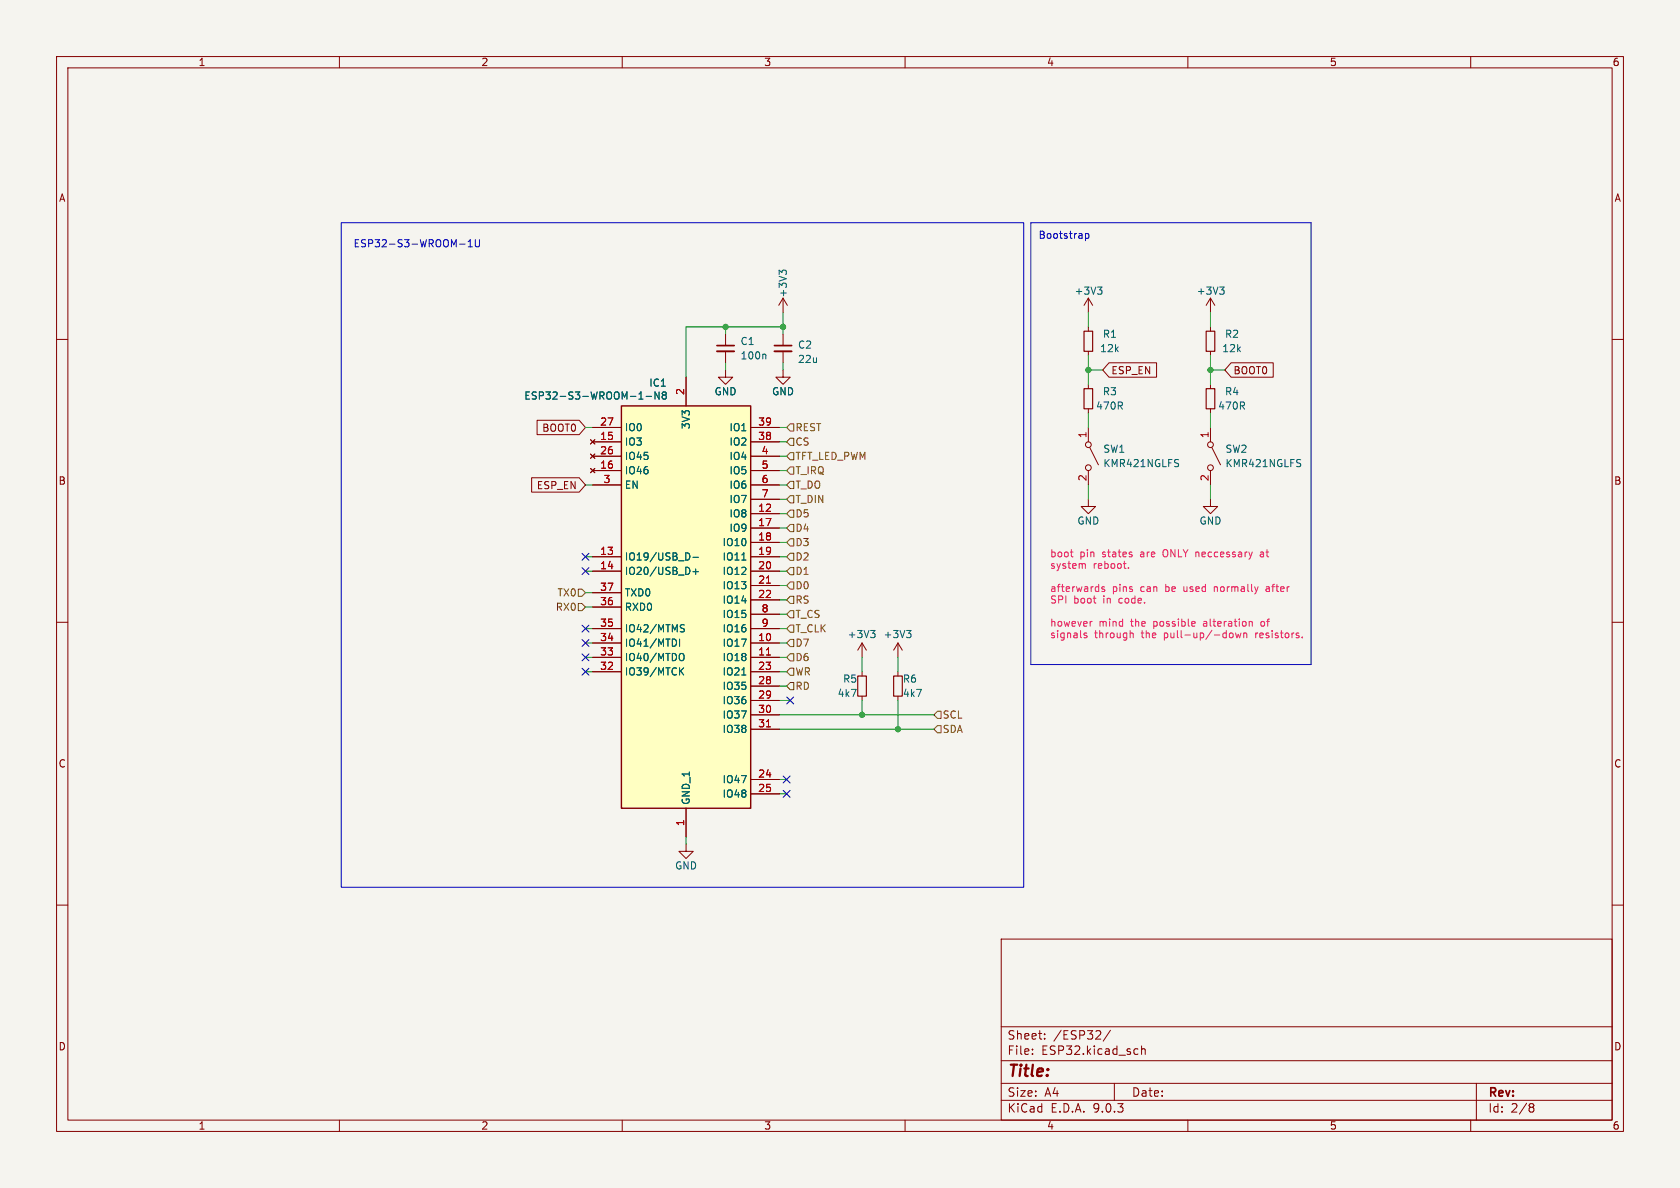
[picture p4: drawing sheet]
<svg xmlns="http://www.w3.org/2000/svg" width="297mm" height="210mm" viewBox="0 0 297 210" stroke-linecap="round" stroke-linejoin="round" font-family="sans-serif">
<path d="M0 0h297v210h-297z" fill="#f5f4ef" stroke="#f5f4ef" stroke-width=".18"/>
<g fill="none" stroke="#840000" stroke-width=".18">
<path d="M10 10h277v190h-277zM12 12h273v186h-273zM60 10v2M110 10v2M160 10v2M210 10v2M260 10v2M128.3 59.1v2M138.4 52.7v2.5M138.4 59.1v2M138.4 52.7l-.7 1.3M138.4 52.7l.8 1.3"/>
<path d="M214 57.8v.7M10 60h2M128.3 65.4v1.3h1.2l-1.2 1.2-1.3-1.2h1.3M128.3 62.1v2M138.4 65.4v1.3h1.3l-1.3 1.2-1.2-1.2h1.2M138.4 62.1v2M214 62.1v.8M214 67.9v.8M214 72.3v.7M214 75.6v2.5M214.2 79.1l1.6 3.1M285 60h2"/>
<path d="M214 83.2v2.5M10 110h2M152.4 113.7l-.8 1.2M152.4 113.7l.8 1.2M152.4 113.7v2.5M152.4 118.7v.8M285 110h2M152.4 123.1v.7M10 160h2M177 166h108v32h-108zM285 160h2M60 198v2"/>
<path d="M110 198v2M160 198v2M177 194.5h108M177 191.5h108M177 187.5h108M177 181.5h108M182.5 186.3v.1M182.5 185.5v.1M184.7 183.6v.1M184.7 182.8v.1M196.3 182.1l-1.3 2M197 191.5v3"/>
<path d="M201 185.4l.2 .1M201.2 186.3l-.2 .1M201.8 184.9v1.5M201.8 185.5l.2-.1 .4 .1 .1 .9M210 198v2M260 198v2M261 191.5v6.5M270.6 195.1l.4 .1 .2 .2-.3 .3M270.6 195.7h.3M270.9 195.7l.2 .2 .1 .4-.2 .2-.4 .1"/>
<circle cx="214" cy="78.6" r=".51"/>
<circle cx="214" cy="82.7" r=".51"/>
</g>
<path d="M126.7 61.1h3.1M136.9 61.1h3.1" fill="none" stroke="#840000" stroke-width=".3"/>
<path d="M126.7 62.1h3.1M136.9 62.1h3.1" fill="none" stroke="#840000" stroke-width=".33"/>
<path d="M138.2 48.2l-.5-.4v.7M138.2 48l.3-.2h.3l.2 .2M135.2 62.6l.2 .2v.7M229.8 81.2l.2 .1M229.8 82l.2 .1-.2 .3M153.9 111.5h.8l-.4 .4M154.5 111.9l.2 .3v.3l-.2 .2" fill="none" stroke="#006464" stroke-width=".18"/>
<path d="M213.2 58.5h1.6v3.6h-1.6zM213.2 68.7h1.6v3.6h-1.6zM151.6 119.5h1.6v3.6h-1.6z" fill="none" stroke="#840000" stroke-width=".2"/>
<path d="M109.9 71.8h22.8v71.1h-22.8z" fill="#ffffc2"/>
<path d="M109.9 71.8h22.8v71.1h-22.8z" fill="none" stroke="#840000" stroke-width=".25"/>
<g fill="none" stroke="#840000" stroke-width=".18">
<path d="M192.4 52.7v2.5M192.4 57.8v.7M192.4 52.7l-.8 1.3M192.4 52.7l.8 1.3M214 52.7l-.8 1.3M214 52.7l.8 1.3M214 52.7v2.5M95 74.3h7.4l1.1 1.3-1.1 1.2h-7.4zM104.4 77.7l.8 .8M104.8 75.6h5.1M104.8 78.1h5.1M105.2 77.7l-.8 .8"/>
<path d="M121.3 66.7v5.1M132.7 75.6h5.1M132.7 78.1h5.1M192.4 62.1v.8M192.4 67.9v.8M192.4 72.3v.7M192.4 75.6v2.5M192.7 79.1l1.5 3.1M196.1 64.1h8.4v2.6h-8.4l-1.2-1.3zM217.6 64.1h7.5v2.6h-7.5l-1.1-1.3zM94 84.5h8.4l1.1 1.2-1.1 1.3h-8.4zM104.4 80.3l.8 .7"/>
<path d="M104.4 82.8l.8 .8M104.8 80.6h5.1M104.8 83.2h5.1M104.8 85.7h5.1M104.8 98.4h5.1M105.2 80.3l-.8 .7M105.2 82.8l-.8 .8M132.7 80.6h5.1M132.7 83.2h5.1M132.7 85.7h5.1M132.7 98.4h5.1M132.7 88.3h5.1"/>
<path d="M132.7 90.8h5.1M132.7 93.3h5.1M132.7 95.9h5.1M192.4 88.3v1.2h1.3l-1.3 1.3-1.3-1.3h1.3M192.4 83.2v2.5M214 88.3v1.2h1.3l-1.3 1.3-1.3-1.3h1.3M104.8 101h5.1M104.8 104.8h5.1M104.8 107.3h5.1M104.8 111.1h5.1M104.8 113.7h5.1M104.8 116.2h5.1"/>
<path d="M104.8 118.7h5.1M132.7 101h5.1M132.7 111.1h5.1M132.7 113.7h5.1M132.7 116.2h5.1M132.7 118.7h5.1M132.7 103.5h5.1M132.7 106h5.1M132.7 108.6h5.1M158.7 113.7l-.7 1.2M158.7 113.7l.8 1.2M158.7 113.7v2.5"/>
<path d="M158.7 118.7v.8M132.7 121.3h5.1M132.7 123.8h5.1M132.7 126.4h5.1M132.7 128.9h5.1M132.7 137.8h5.1M158.7 123.1v.7M121.3 149.2v1.3h1.3l-1.3 1.3-1.3-1.3h1.3M121.3 142.9v5.1M132.7 140.3h5.1"/>
<circle cx="192.4" cy="78.6" r=".51"/>
<circle cx="192.4" cy="82.7" r=".51"/>
</g>
<g fill="none" stroke="#006464" stroke-width=".18">
<path d="M194 50.7h.8l-.4 .5M194.6 51.2l.2 .3v.3l-.2 .2M215.6 50.7h.8l-.4 .5M216.2 51.2l.2 .3v.3l-.2 .2M113 70.6h.7M114.2 70.1h1M116.5 69.3v1.3l-.7-1.3v1.3M117.3 69.8l-.2 .3v.3l.2 .2 .4-.1 .1-.2v-.2l-.3-.3M117.3 69.8l-.2-.2 .2-.3h.2l.3 .2-.3 .3M117.3 69.8h.2M121.7 97.8l.3 .5-.3 .6M122.5 98.5h1"/>
<path d="M131.1 99h.8M208.2 81.2l.2 .1M208.2 82l.2 .1-.2 .3M119.4 113l.2 .5-.2 .7M120.1 113v1.2M120.3 118.6l.6 .7M120.4 111l.5 .2 .1 .3-.3 .2-.4-.1M120.4 110.5h.6M120.4 115.5a.43 .43 0 0 1 .5 .4v.5a.43 .43 0 0 1-.5 .4M120.9 118.1l-.8 .7M122.5 101.1h1M123 100.6v.9"/>
<path d="M131.1 119.3h.8M160.3 111.5h.7l-.4 .4M160.8 111.9l.2 .3v.3l-.2 .2"/>
</g>
<path d="M135.5 103.1h.7M135.5 115.8h.7M135.5 128.5h.7" fill="none" stroke="#a90000" stroke-width=".18"/>
<path d="M191.6 58.5h1.6v3.6h-1.6zM191.6 68.7h1.6v3.6h-1.6zM158 119.5h1.5v3.6h-1.5z" fill="none" stroke="#840000" stroke-width=".2"/>
<g fill="none" stroke="#725600" stroke-width=".18">
<path d="M139.7 77.5h.6v1.2h-.6l-.6-.6zM139.7 74.9h.6v1.3h-.6l-.6-.6zM139.7 80h.6v1.3h-.6l-.6-.7zM139.7 82.6h.6v1.2h-.6l-.6-.6zM139.7 85.1h.6v1.3h-.6l-.6-.7zM139.7 95.3h.6v1.2h-.6l-.6-.6zM139.7 90.2h.6v1.2h-.6l-.6-.6zM139.7 92.7h.6v1.3h-.6l-.6-.7zM139.7 97.8h.6v1.3h-.6l-.6-.7zM139.7 87.6h.6v1.3h-.6l-.6-.6zM102.2 104.1h.7l.6 .7-.6 .6h-.7zM102.2 106.7h.7l.6 .6-.6 .7h-.7z"/>
<path d="M139.7 102.9h.6v1.2h-.6l-.6-.6zM139.7 100.3h.6v1.3h-.6l-.6-.6zM139.7 118.1h.6v1.3h-.6l-.6-.7zM139.7 110.5h.6v1.3h-.6l-.6-.7zM139.7 108h.6v1.2h-.6l-.6-.6zM139.7 105.4h.6v1.3h-.6l-.6-.7zM139.7 113h.6v1.3h-.6l-.6-.6zM139.7 115.6h.6v1.2h-.6l-.6-.6zM139.7 120.7h.6v1.2h-.6l-.6-.6zM165.7 125.7h.7v1.3h-.7l-.6-.6zM165.7 128.3h.7v1.2h-.7l-.6-.6z"/>
</g>
<path d="M60.3 39.4h120.7v117.4h-120.7zM182.2 39.4h49.6v78.1h-49.6zM81.3 43.2h.9M82.8 43.6h.7M82.8 42.7l.3-.3v1.2M84 42.4v1l.3 .2h.3l.2-.2v-1M191.9 41.3v1.3M191.9 41.3h.4l.2 .2-.1 .6h-.5" fill="none" stroke="#0000c2" stroke-width=".18"/>
<g fill="none" stroke="#009600" stroke-width=".18">
<path d="M128.3 57.8v1.3M138.4 57.8h-17.1v8.9M138.4 55.2v3.9M192.4 55.2v2.6M214 55.2v2.6M103.5 75.6h1.3M128.3 64.1v1.3M137.8 75.6h1.3M137.8 78.1h1.3M138.4 64.1v1.3M192.4 65.4h2.5M192.4 62.9v5"/>
<path d="M192.4 73v2.6M214 65.4h2.5M214 62.9v5M214 73v2.6M103.5 85.7h1.3M103.5 98.4h1.3M137.8 93.3h1.3M137.8 90.8h1.3M137.8 85.7h1.3M137.8 88.3h1.3M137.8 98.4h1.3M137.8 95.9h1.3"/>
<path d="M137.8 80.6h1.3M137.8 83.2h1.3M192.4 85.7v2.6M214 85.7v2.6M103.5 101h1.3M103.5 118.7h1.3M103.5 107.3h1.3M103.5 111.1h1.3M103.5 113.7h1.3M103.5 116.2h1.3M103.5 104.8h1.3M137.8 101h1.3"/>
<path d="M137.8 106h1.3M137.8 118.7h1.3M137.8 111.1h1.3M137.8 113.7h1.3M137.8 108.6h1.3M137.8 116.2h1.3M137.8 103.5h1.3M152.4 116.2v2.5M158.7 116.2v2.5M137.8 123.8h1.9M137.8 126.4h27.3M137.8 128.9h27.3"/>
<path d="M137.8 121.3h1.3M137.8 137.8h1.3M152.4 123.8v2.6M158.7 123.8v5.1M121.3 148v1.2M137.8 140.3h1.3"/>
</g>
<g fill="none" stroke="#000084" stroke-width=".18">
<path d="M102.9 97.8l1.2 1.2M104.1 97.8l-1.2 1.2M102.9 118.1l1.2 1.3M102.9 115.6l1.2 1.2M102.9 113.1l1.2 1.2M102.9 110.5l1.2 1.2M102.9 100.4l1.2 1.2M104.1 118.1l-1.2 1.3M104.1 115.6l-1.2 1.2M104.1 113.1l-1.2 1.2M104.1 110.5l-1.2 1.2M104.1 100.4l-1.2 1.2"/>
<path d="M138.5 139.7l1.2 1.2M138.5 137.2l1.2 1.2M139.1 123.2l1.2 1.2M139.7 139.7l-1.2 1.2M139.7 137.2l-1.2 1.2M140.3 123.2l-1.2 1.2"/>
</g>
<g fill="none" stroke="#f01e64" stroke-width=".18">
<path d="M189.2 97.6h.5M189.5 98.4h.2M191.5 99.6l.4 .2v.7M223.2 97.6h-.4M223.3 97.9h-.3l-.2 .2v.3h.5M192.1 112l-.3-.1-.2 .2 .1 .2 .4 .1v.3h-.5M193.1 109.9h-.3M195.3 103.8l-.3-.1-.2 .2v.2l.5 .1v.3h-.5M199.5 100.4v.1M200 111.9l.3 .2v.6M211.1 109.9l.2 .3-.6 .1M211.2 110.6l-.1 .1"/>
<path d="M214.7 103.7v.9M214.9 103.7l-.2 .1M217.4 112l.2-.1 .3 .1 .1 .5-.1 .2h-.3l-.2-.1zM218.4 111.9l.3 .8 .2-.6 .3 .6 .2-.8M219.9 112l.2-.1 .3 .1v.7M219.9 111.9v.8M220.9 109.9h.4l.1 .8M223 109.9l-.1 .2 .1 .5M224.2 103.7l-.3 .1M224.3 104.1h-.3l-.2 .2 .1 .2 .4 .1M230.2 112.6v.1"/>
</g>
<g fill="#009600" stroke="#009600" stroke-width=".18">
<circle cx="158.7" cy="128.9" r=".46"/>
<circle cx="152.4" cy="126.4" r=".46"/>
<circle cx="128.3" cy="57.8" r=".46"/>
<circle cx="138.4" cy="57.8" r=".46"/>
<circle cx="192.4" cy="65.4" r=".46"/>
<circle cx="214" cy="65.4" r=".46"/>
</g>
<text font-size="2.8" fill="#840000" x="178" y="190.9">Title:</text>
<g font-size="2.1" fill="#840000">
<text x="178" y="184">Sheet:</text>
<text x="186.2" y="184">/ESP32/</text>
<text x="178" y="186.7">File:</text>
<text x="184.1" y="186.7">ESP32.kicad_sch</text>
<text x="178" y="196.9">KiCad</text>
<text x="178" y="194.1">Size:</text>
<text x="184.7" y="194.1">A4</text>
<text x="185.7" y="196.9">E.D.A.</text>
<text x="193.3" y="196.9">9.0.3</text>
<text x="200" y="194.1">Date:</text>
<text x="263" y="194.3">Rev:</text>
<text x="263" y="196.9">Id:</text>
<text x="267.1" y="196.9">2/8</text>
</g>
<g font-size="1.8" fill="#840000">
<text x="35" y="11.9">1</text>
<text x="85" y="11.9">2</text>
<text x="135" y="11.9">3</text>
<text x="185" y="11.9">4</text>
<text x="235" y="11.9">5</text>
<text x="285" y="11.9">6</text>
<text x="10.3" y="35.9">A</text>
<text x="285.3" y="35.9">A</text>
<text x="196.4" y="66.4">ESP_EN</text>
<text x="218" y="66.4">BOOT0</text>
<text x="95.8" y="76.5">BOOT0</text>
<text x="10.3" y="85.9">B</text>
<text x="94.8" y="86.7">ESP_EN</text>
<text x="285.3" y="85.9">B</text>
<text x="10.3" y="135.9">C</text>
<text x="285.3" y="135.9">C</text>
<text x="10.3" y="185.9">D</text>
<text x="285.3" y="185.9">D</text>
<text x="35" y="199.9">1</text>
<text x="85" y="199.9">2</text>
<text x="135" y="199.9">3</text>
<text x="185" y="199.9">4</text>
<text x="235" y="199.9">5</text>
<text x="285" y="199.9">6</text>
</g>
<g font-size="1.8" fill="#0000c2">
<text x="62.4" y="43.9">ESP32-S3-WROOM-1U</text>
<text x="183.5" y="42.3">Bootstrap</text>
</g>
<g font-size="1.8" fill="#006464">
<text x="139.3" y="52.7" transform="rotate(-90 139.3 52.7)">+3V3</text>
<text x="189.9" y="52.3">+3V3</text>
<text x="211.5" y="52.3">+3V3</text>
<text x="194.9" y="59.9">R1</text>
<text x="216.5" y="59.9">R2</text>
<text x="130.8" y="61.2">C1</text>
<text x="130.8" y="63.7">100n</text>
<text x="141" y="61.8">C2</text>
<text x="141" y="64.4">22u</text>
<text x="194.4" y="62.5">12k</text>
<text x="216" y="62.5">12k</text>
<text x="92.6" y="70.8">ESP32-S3-WROOM-1-N8</text>
<text x="114.7" y="68.6">IC1</text>
<text x="126.2" y="70.1">GND</text>
<text x="136.4" y="70.1">GND</text>
<text x="194.9" y="70.1">R3</text>
<text x="216.5" y="70.1">R4</text>
<text x="110.4" y="76.4">IO0</text>
<text x="122.1" y="76" transform="rotate(-90 122.1 76)">3V3</text>
<text x="128.9" y="76.4">IO1</text>
<text x="193.7" y="72.6">470R</text>
<text x="215.3" y="72.6">470R</text>
<text x="110.4" y="79">IO3</text>
<text x="110.4" y="81.5">IO45</text>
<text x="128.9" y="79">IO2</text>
<text x="128.9" y="81.5">IO4</text>
<text x="195" y="80.2">SW1</text>
<text x="195" y="82.8">KMR421NGLFS</text>
<text x="216.5" y="80.2">SW2</text>
<text x="216.5" y="82.8">KMR421NGLFS</text>
<text x="110.4" y="84">IO46</text>
<text x="110.4" y="86.6">EN</text>
<text x="128.9" y="84">IO5</text>
<text x="128.9" y="86.6">IO6</text>
<text x="128.9" y="89.1">IO7</text>
<text x="128.9" y="91.7">IO8</text>
<text x="128.9" y="94.2">IO9</text>
<text x="190.4" y="92.9">GND</text>
<text x="212" y="92.9">GND</text>
<text x="110.4" y="99.3">IO19/USB_D-</text>
<text x="110.4" y="101.8">IO20/USB_D+</text>
<text x="127.6" y="96.7">IO10</text>
<text x="127.6" y="99.3">IO11</text>
<text x="127.6" y="101.8">IO12</text>
<text x="110.4" y="105.6">TXD0</text>
<text x="127.6" y="104.4">IO13</text>
<text x="127.6" y="106.9">IO14</text>
<text x="110.4" y="108.2">RXD0</text>
<text x="110.4" y="112">IO42/MTMS</text>
<text x="127.6" y="109.4">IO15</text>
<text x="127.6" y="112">IO16</text>
<text x="149.8" y="113">+3V3</text>
<text x="156.1" y="113">+3V3</text>
<text x="110.4" y="114.5">IO41/MTDI</text>
<text x="110.4" y="117.1">IO40/MTDO</text>
<text x="110.4" y="119.6">IO39/MTCK</text>
<text x="127.6" y="114.5">IO17</text>
<text x="127.6" y="117.1">IO18</text>
<text x="127.6" y="119.6">IO21</text>
<text x="127.6" y="122.1">IO35</text>
<text x="127.6" y="124.7">IO36</text>
<text x="148" y="123.4">4k7</text>
<text x="148.9" y="120.9">R5</text>
<text x="159.5" y="120.9">R6</text>
<text x="159.5" y="123.4">4k7</text>
<text x="127.6" y="127.2">IO37</text>
<text x="127.6" y="129.8">IO38</text>
<text x="122.1" y="142.4" transform="rotate(-90 122.1 142.4)">GND_1</text>
<text x="127.6" y="138.7">IO47</text>
<text x="127.6" y="141.2">IO48</text>
<text x="119.2" y="153.9">GND</text>
</g>
<g font-size="1.8" fill="#a90000">
<text x="121" y="69.9" transform="rotate(-90 121 69.9)">2</text>
<text x="106" y="75.3">27</text>
<text x="106" y="77.9">15</text>
<text x="133.9" y="75.3">39</text>
<text x="133.9" y="77.9">38</text>
<text x="192.2" y="77.5" transform="rotate(-90 192.2 77.5)">1</text>
<text x="213.7" y="77.5" transform="rotate(-90 213.7 77.5)">1</text>
<text x="106" y="80.4">26</text>
<text x="106" y="82.9">16</text>
<text x="134.5" y="80.4">4</text>
<text x="134.5" y="82.9">5</text>
<text x="106.6" y="85.5">3</text>
<text x="134.5" y="85.5">6</text>
<text x="134.5" y="88">7</text>
<text x="192.2" y="85.2" transform="rotate(-90 192.2 85.2)">2</text>
<text x="213.7" y="85.2" transform="rotate(-90 213.7 85.2)">2</text>
<text x="133.9" y="90.6">12</text>
<text x="133.9" y="93.1">17</text>
<text x="133.9" y="95.6">18</text>
<text x="106" y="98.2">13</text>
<text x="106" y="100.7">14</text>
<text x="133.9" y="98.2">19</text>
<text x="133.9" y="100.7">20</text>
<text x="106" y="104.5">37</text>
<text x="106" y="107.1">36</text>
<text x="133.9" y="103.3">21</text>
<text x="133.9" y="105.8">22</text>
<text x="106" y="110.9">35</text>
<text x="106" y="113.4">34</text>
<text x="133.9" y="113.4">10</text>
<text x="134.5" y="108.3">8</text>
<text x="134.5" y="110.9">9</text>
<text x="106" y="116">33</text>
<text x="106" y="118.5">32</text>
<text x="133.9" y="116">11</text>
<text x="133.9" y="118.5">23</text>
<text x="133.9" y="121">28</text>
<text x="133.9" y="123.6">29</text>
<text x="133.9" y="126.1">30</text>
<text x="133.9" y="128.7">31</text>
<text x="133.9" y="137.5">24</text>
<text x="133.9" y="140.1">25</text>
<text x="121" y="146.1" transform="rotate(-90 121 146.1)">1</text>
</g>
<g font-size="1.8" fill="#725600">
<text x="140.5" y="76.4">REST</text>
<text x="140.5" y="81.5">TFT_LED_PWM</text>
<text x="140.5" y="79">CS</text>
<text x="140.5" y="84">T_IRQ</text>
<text x="140.5" y="86.6">T_DO</text>
<text x="140.5" y="89.1">T_DIN</text>
<text x="140.5" y="91.7">D5</text>
<text x="140.5" y="94.2">D4</text>
<text x="140.5" y="101.8">D1</text>
<text x="140.5" y="96.7">D3</text>
<text x="140.5" y="99.3">D2</text>
<text x="98.5" y="105.6">TX0</text>
<text x="140.5" y="104.4">D0</text>
<text x="140.5" y="106.9">RS</text>
<text x="98.2" y="108.2">RX0</text>
<text x="140.5" y="112">T_CLK</text>
<text x="140.5" y="109.4">T_CS</text>
<text x="140.5" y="119.6">WR</text>
<text x="140.5" y="114.5">D7</text>
<text x="140.5" y="117.1">D6</text>
<text x="140.5" y="122.1">RD</text>
<text x="166.6" y="127.2">SCL</text>
<text x="166.6" y="129.8">SDA</text>
</g>
<g font-size="1.8" fill="#f01e64">
<text x="185.5" y="98.6">boot</text>
<text x="185.5" y="100.6">system</text>
<text x="190.9" y="98.6">pin</text>
<text x="193.2" y="100.6">reboot.</text>
<text x="195" y="98.6">states</text>
<text x="201.9" y="98.6">are</text>
<text x="206.1" y="98.6">ONLY neccessary</text>
<text x="223.7" y="98.6">at</text>
<text x="185.5" y="104.7">afterwards</text>
<text x="185.5" y="106.8">SPI</text>
<text x="189.8" y="106.8">boot</text>
<text x="195.1" y="106.8">in</text>
<text x="196.6" y="104.7">pins</text>
<text x="198.1" y="106.8">code.</text>
<text x="201.7" y="104.7">can</text>
<text x="206.3" y="104.7">be</text>
<text x="209.7" y="104.7">used</text>
<text x="215.3" y="104.7">normally</text>
<text x="224.7" y="104.7">after</text>
<text x="185.5" y="110.9">however</text>
<text x="185.5" y="112.9">signals</text>
<text x="193.5" y="112.9">through</text>
<text x="194.3" y="110.9">mind</text>
<text x="200" y="110.9">the</text>
<text x="201.9" y="112.9">the</text>
<text x="204.2" y="110.9">possible</text>
<text x="206.1" y="112.9">pull-up/-down</text>
<text x="213.2" y="110.9">alteration</text>
<text x="222.4" y="112.9">resistors.</text>
<text x="223.6" y="110.9">of</text>
</g>
</svg>
